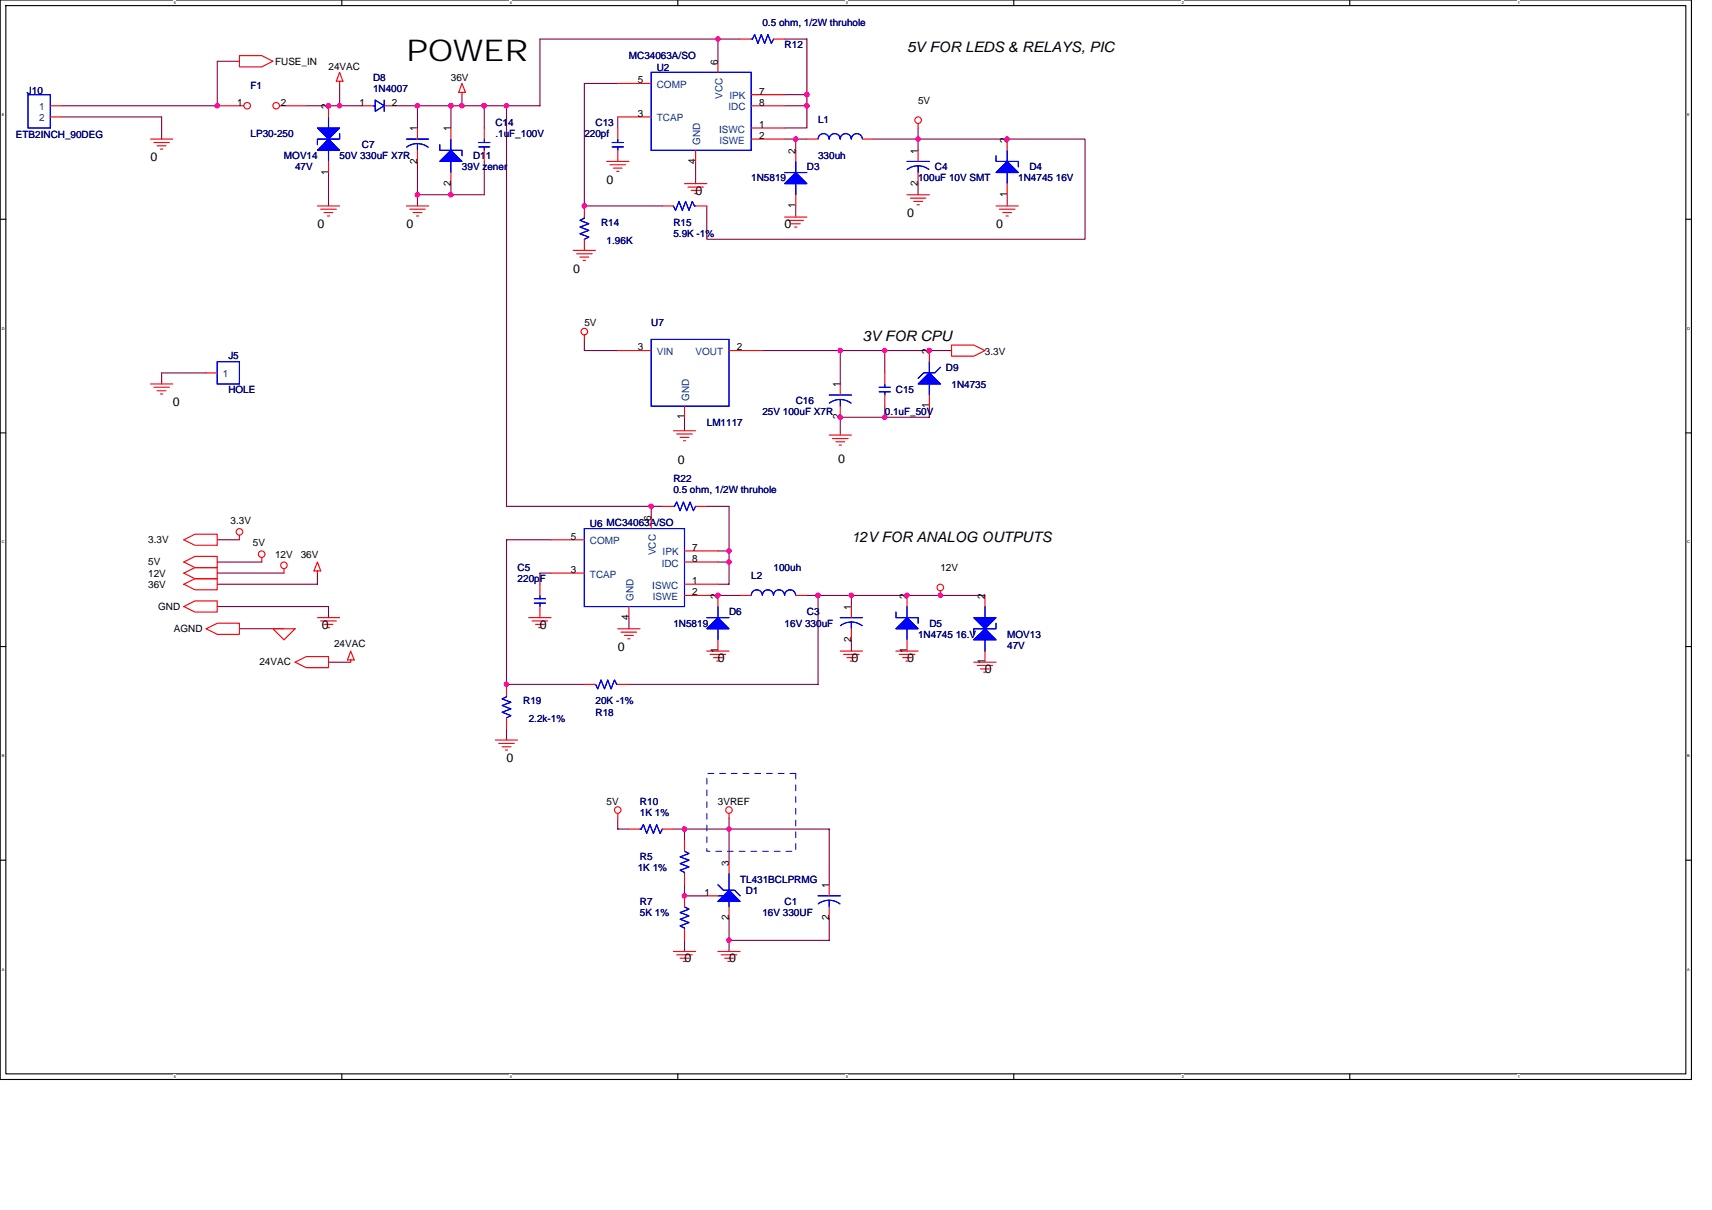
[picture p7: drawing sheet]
<svg xmlns="http://www.w3.org/2000/svg" width="297mm" height="210mm" viewBox="0 0 297 210" stroke-linecap="round" stroke-linejoin="round" font-family="sans-serif">
<path d="M0 0h293.5v187.3h-293.5zM1 1h291.5v185.3h-291.5z" fill="none" stroke="#000" stroke-width=".19"/>
<g fill="#fff">
<path d="M30.2 .1h.3v.8h-.3z"/>
<path d="M30.2 186.4h.3v.8h-.3z"/>
</g>
<path d="M59.3 0v1M59.3 186.3v1" fill="none" stroke="#000" stroke-width=".19"/>
<g fill="#fff">
<path d="M88.5 .1h.3v.8h-.3z"/>
<path d="M88.5 186.4h.3v.8h-.3z"/>
</g>
<path d="M117.6 0v1M117.6 186.3v1" fill="none" stroke="#000" stroke-width=".19"/>
<g fill="#fff">
<path d="M146.7 .1h.4v.8h-.4z"/>
<path d="M146.7 186.4h.4v.8h-.4z"/>
</g>
<path d="M175.9 0v1M175.9 186.3v1" fill="none" stroke="#000" stroke-width=".19"/>
<g fill="#fff">
<path d="M205 .1h.4v.8h-.4z"/>
<path d="M205 186.4h.4v.8h-.4z"/>
</g>
<path d="M234.2 0v1M234.2 186.3v1" fill="none" stroke="#000" stroke-width=".19"/>
<g fill="#fff">
<path d="M263.3 .1h.4v.8h-.4z"/>
<path d="M263.3 186.4h.4v.8h-.4z"/>
<path d="M.3 19.5h.4v.8h-.4z"/>
<path d="M292.8 19.5h.4v.8h-.4z"/>
<path d="M.3 56.6h.5v.7h-.5z"/>
<path d="M292.8 56.6h.4v.7h-.4z"/>
</g>
<path d="M0 38h1M292.5 38h1" fill="none" stroke="#000" stroke-width=".19"/>
<g fill="#fff">
<path d="M.3 93.6h.5v.8h-.5z"/>
<path d="M292.8 93.6h.4v.8h-.4z"/>
</g>
<path d="M0 75.1h1M292.5 75.1h1" fill="none" stroke="#000" stroke-width=".19"/>
<g fill="#fff">
<path d="M.3 130.7h.4v.7h-.4z"/>
<path d="M292.8 130.7h.4v.7h-.4z"/>
</g>
<path d="M0 112.2h1M292.5 112.2h1" fill="none" stroke="#000" stroke-width=".19"/>
<g fill="#fff">
<path d="M.3 167.7h.4v.8h-.4z"/>
<path d="M292.8 167.7h.4v.8h-.4z"/>
</g>
<path d="M0 149.2h1M292.5 149.2h1" fill="none" stroke="#000" stroke-width=".19"/>
<g fill="none" stroke="#800040" stroke-width=".19">
<path d="M41.5 10.6h-3.8v7.8h-27M53.1 18.4h9.7M58.9 14.5v3.9M72.4 18.4v3.8M78.2 18.4v3.8M80.2 16.4v2M84 18.4v3.8M87.9 18.4v69.4h27M107.2 14.5h-5.8v21.2h13.5M124.6 6.8v3.8M128.4 6.8h-34.7v11.6h-25.1M136.1 18.4h3.9"/>
<path d="M136.1 6.8h3.9v11.6M136.1 16.4h3.9M140 18.4v3.8h-3.9M10.7 20.3h17.3v3.8M57 29.9v5.8M72.4 28v7.7M78.2 31.9v1.9M84 28v5.8h-11.6M107.2 20.3v1.9M120.7 28v3.9M136.1 24.1h3.9M138.1 24.1v2"/>
<path d="M138.1 35.7v2M151.6 24.1h36.7v17.4h-65.7v-5.8M159.3 22.2v3.9M159.3 31.9v1.9M174.7 33.8v1.9M101.4 58.9v1.9h5.8M35.8 64.7h-7.8v1.9M118.8 72.4v2.3M132.3 60.8h32.8M145.8 60.8v5.8M153.5 60.8v3.9M153.5 70.5v1.9"/>
<path d="M161.2 70.5v1.9h-15.4v3.1M37.7 93.6h3.8M37.7 99.4h11.6M37.7 97.5h7.7M55.1 99.4v1.9h-17.4M95.6 93.6h-7.7v25.1h13.5M95.6 99.4h-1.9v1.9M113 87.8v2M122.6 87.8h3.9v9.7M124.6 97.5h1.9v3.8h-1.9M124.6 95.6h1.9M37.7 105.2h19.3v1.9"/>
<path d="M41.5 109.1h7.8M57 114.9h3.9M109.1 107.1v2M122.6 103.3h5.8M140 103.3h30.9M141.9 103.3v15.4h-32.8M147.7 103.3v1.9M147.7 111v1.9M87.9 126.4v2M107.2 141.9v1.9h1.9M116.8 143.8h27.1v9.7M118.8 143.8v2"/>
<path d="M118.8 153.5v1.9h3.8M126.5 159.3v3.8h17.4v-3.8M126.5 141.9v7.7M118.8 163.1v2M126.5 163.1v2"/>
</g>
<g fill="#f0f" stroke="#f0f" stroke-width=".19">
<circle cx="141.9" cy="103.3" r=".38"/>
<circle cx="87.9" cy="118.7" r=".38"/>
<circle cx="163.2" cy="103.3" r=".38"/>
<circle cx="124.5" cy="103.3" r=".38"/>
<circle cx="87.9" cy="18.3" r=".38"/>
<circle cx="84" cy="18.3" r=".38"/>
<circle cx="78.2" cy="18.3" r=".38"/>
<circle cx="72.4" cy="18.3" r=".38"/>
<circle cx="78.2" cy="33.8" r=".38"/>
<circle cx="72.4" cy="33.8" r=".38"/>
<circle cx="58.9" cy="18.3" r=".38"/>
<circle cx="57" cy="18.3" r=".38"/>
<circle cx="126.5" cy="95.6" r=".38"/>
<circle cx="113" cy="87.8" r=".38"/>
<circle cx="80.1" cy="18.3" r=".38"/>
<circle cx="37.7" cy="18.3" r=".38"/>
<circle cx="157.4" cy="103.3" r=".38"/>
<circle cx="147.7" cy="103.3" r=".38"/>
<circle cx="126.5" cy="97.5" r=".38"/>
<circle cx="145.8" cy="72.4" r=".38"/>
<circle cx="153.5" cy="72.4" r=".38"/>
<circle cx="153.5" cy="60.8" r=".38"/>
<circle cx="161.2" cy="60.8" r=".38"/>
<circle cx="145.8" cy="60.8" r=".38"/>
<circle cx="140" cy="16.4" r=".38"/>
<circle cx="124.5" cy="6.7" r=".38"/>
<circle cx="101.4" cy="35.7" r=".38"/>
<circle cx="138" cy="24.1" r=".38"/>
<circle cx="159.3" cy="24.1" r=".38"/>
<circle cx="140" cy="18.3" r=".38"/>
<circle cx="174.7" cy="24.1" r=".38"/>
<circle cx="126.5" cy="143.8" r=".38"/>
<circle cx="118.7" cy="155.4" r=".38"/>
<circle cx="126.5" cy="163.1" r=".38"/>
<circle cx="118.7" cy="143.8" r=".38"/>
</g>
<g fill="none" stroke="#f00" stroke-width=".19">
<path d="M41.5 9.7h3.9l1.9 .9-1.9 1h-3.9zM58.9 12.6l.6 1.5h-1.1zM58.9 14.1v.4M80.2 14.5l.5 1.5h-1.1zM80.2 16v.4M26.1 24.1h3.9M26.7 24.7h2.7M27.3 25.3h1.5M27.9 25.9h.3M55.1 35.7h3.8M55.6 36.3h2.8M56.2 36.9h1.6"/>
<path d="M56.8 37.5h.4M70.5 35.7h3.9M71.1 36.3h2.7M71.7 36.9h1.5M72.2 37.5h.4M105.3 28h3.8M105.8 28.6h2.7M106.4 29.2h1.5M107 29.7h.4M118.8 31.9h3.8M119.4 32.4h2.6M119.9 33h1.6"/>
<path d="M120.5 33.6h.4M136.1 37.7h3.9M136.7 38.2h2.7M137.3 38.8h1.6M137.9 39.4h.4M138.1 26.1v1.9M138.1 33.8v1.9M157.4 33.8h3.8M158 34.4h2.7M158.5 34.9h1.6M159.1 35.5h.4M159.3 21.4v.8"/>
<path d="M159.3 26.1v1.9M159.3 29.9v2M172.8 35.7h3.9M173.4 36.3h2.7M174 36.9h1.5M174.6 37.5h.3M99.5 43.4h3.8M100.1 44h2.6M100.6 44.6h1.6M101.2 45.2h.4M101.4 58.1v.8M165.1 59.9h3.8l2 .9-2 1h-3.8z"/>
<path d="M26.1 66.6h3.9M26.7 67.2h2.7M27.3 67.8h1.5M27.9 68.3h.3M116.8 74.7h3.9M117.4 75.3h2.7M118 75.9h1.5M118.6 76.5h.4M143.9 75.5h3.8M144.4 76.1h2.7M145 76.6h1.6M145.6 77.2h.4"/>
<path d="M31.9 99.4l1.9-.9h3.9v1.9h-3.9zM31.9 97.5l1.9-1h3.9v2h-3.9zM31.9 93.6l1.9-.9h3.9v1.9h-3.9zM41.5 92.9v.7M45.4 96.7v.8M49.3 98.7v.7M55.1 97.5l.5 1.5h-1.1zM55.1 99v.4M31.9 101.3l1.9-.9h3.9v1.9h-3.9zM31.9 105.2l1.9-1h3.9v2h-3.9zM35.8 109.1l1.9-1h3.8v1.9h-3.8zM47.3 109.1h3.9l-1.9 1.9z"/>
<path d="M51.2 114.9l1.9-1h3.9v1.9h-3.9zM55.1 107.1h3.8M55.6 107.7h2.8M56.2 108.3h1.6M56.8 108.9h.4M60.9 112.9l.5 1.6h-1.1zM60.9 114.5v.4M91.7 107.1h3.9M92.3 107.7h2.7M92.9 108.3h1.5M93.5 108.9h.4M93.7 101.3v2"/>
<path d="M93.7 105.2v1.9M101.4 118.7h1.9M107.2 109.1h3.8M107.2 118.7h1.9M107.8 109.7h2.7M108.3 110.2h1.6M108.9 110.8h.4M122.6 112.9h3.9M123.2 113.5h2.7M123.8 114.1h1.5M124.4 114.7h.4M128.4 103.3h1.9"/>
<path d="M138.1 103.3h1.9M145.8 112.9h3.8M146.4 113.5h2.7M147 114.1h1.5M147.5 114.7h.4M155.4 112.9h3.9M156 113.5h2.7M156.6 114.1h1.6M157.2 114.7h.4M163.2 102.5v.8M168.9 114.9h3.9M169.5 115.4h2.7"/>
<path d="M170.1 116h1.6M170.7 116.6h.4M86 128.4h3.8M86.5 129h2.7M87.1 129.5h1.5M87.7 130.1h.4M107.2 141.1v.8M126.5 141.1v.8M143.9 153.5v1.9M143.9 157.3v2M116.8 165.1h3.9M117.4 165.6h2.7"/>
<path d="M118 166.2h1.5M118.6 166.8h.4M124.6 165.1h3.8M125.1 165.6h2.7M125.7 166.2h1.6M126.3 166.8h.4"/>
<circle cx="159.3" cy="20.8" r=".57"/>
<circle cx="101.4" cy="57.5" r=".57"/>
<circle cx="41.5" cy="92.3" r=".57"/>
<circle cx="45.4" cy="96.1" r=".57"/>
<circle cx="49.3" cy="98.1" r=".57"/>
<circle cx="163.2" cy="101.9" r=".57"/>
<circle cx="107.2" cy="140.5" r=".57"/>
<circle cx="126.5" cy="140.5" r=".57"/>
</g>
<path d="M122.6 134.2h15.5v13.5h-15.5z" fill="none" stroke="#00f" stroke-width=".17" stroke-dasharray="1 1 1 1 1 1 1 1"/>
<g fill="none" stroke="#00f" stroke-width=".19">
<path d="M136.1 29.9h3.9M138.1 28v1.9M138.1 31.9v1.9M157.4 28h3.8M157.4 29.4a3.1 3.1 0 0 1 3.8 0M159.3 28.8v1.1M92.7 103.9h1.9M92.7 104.6h1.9M93.7 103.3v.6M93.7 104.6v.6M103.3 118.7l.4 .8 .6-1.5 .6 1.5 .5-1.5 .6 1.5 .6-1.5 .4 .7h.2M130.3 103.3a.96 .96 0 0 1 1-1 .96 .96 0 0 1 1 1"/>
<path d="M132.3 103.3a.95 .95 0 0 1 .9-1 .95 .95 0 0 1 1 1 .96 .96 0 0 1 1-1 .96 .96 0 0 1 .9 1M136.1 103.3a.95 .95 0 0 1 1-1 .95 .95 0 0 1 .9 1M141.9 155.4h3.9M142 156.8a3.1 3.1 0 0 1 3.7 0M143.9 156.2v1.1"/>
</g>
<g fill="#00f" stroke="#00f" stroke-width=".19">
<path d="M138.1 29.9l1.9 2h-3.9z" fill-rule="evenodd"/>
<path d="M138.1 29.9l1.9 2h-3.9z" fill-rule="evenodd"/>
</g>
<circle cx="42.9" cy="18.3" r=".57" fill="#fff" stroke="#f00" stroke-width=".19"/>
<path d="M37.7 18.4h4.6" fill="none" stroke="#f00" stroke-width=".19"/>
<circle cx="47.9" cy="18.3" r=".57" fill="#fff" stroke="#f00" stroke-width=".19"/>
<g fill="none" stroke="#f00" stroke-width=".19">
<path d="M8.7 18.4h2M48.5 18.4h4.6M57 18.4v1.9M62.8 18.4h1.9M66.7 18.4h1.9M107.2 14.5h5.8M124.6 10.6v2M128.4 6.8h1.9M130.3 18.4h5.8M130.3 16.4h5.8M134.2 6.8h1.9M8.7 20.3h2"/>
<path d="M57 28v1.9M72.4 22.2v1.9M72.4 26.1v1.9M78.2 22.2v1.9M78.2 29.9v2M84 22.2v1.9M84 26.1v1.9M101.4 35.7v2M107.2 20.3h5.8M107.2 22.2v1.9M107.2 26.1v1.9M114.9 35.7h1.9"/>
<path d="M120.7 26.1v1.9M120.7 35.7h1.9M130.3 22.2h5.8M130.3 24.1h5.8M140 24.1h1.9M149.6 24.1h2M174.7 24.1v2M174.7 31.9v1.9M101.4 41.5v1.9M35.8 64.7h1.9M107.2 60.8h5.8M118.8 70.5v1.9"/>
<path d="M126.5 60.8h5.8M145.8 66.6v1.9M145.8 70.5v1.9M153.5 64.7v1.9M153.5 68.5v2M161.2 60.8v1.9M161.2 68.5v2M95.6 93.6h5.8M95.6 99.4h5.8M113 89.8v1.9M114.9 87.8h1.9M118.8 95.6h5.8"/>
<path d="M118.8 97.5h5.8M120.7 87.8h1.9M87.9 118.7v1.9M109.1 105.2v1.9M118.8 101.3h5.8M118.8 103.3h5.8v1.9M124.6 111v1.9M147.7 105.2v1.9M147.7 109.1v1.9M157.4 103.3v1.9M157.4 111v1.9M170.9 103.3v1.9"/>
<path d="M170.9 112.9v2M87.9 124.5v1.9M109.1 143.8h1.9M114.9 143.8h1.9M118.8 145.8v1.9M118.8 151.6v1.9M118.8 155.4v1.9M122.6 155.4h2M126.5 149.6v2M126.5 157.3v2M118.8 161.2v1.9"/>
</g>
<g fill="#00f" stroke="#00f" stroke-width=".19">
<path d="M168.9 111l2-1.9 1.9 1.9z" fill-rule="evenodd"/>
<path d="M168.9 107.1h3.9l-1.9 2z" fill-rule="evenodd"/>
<path d="M168.9 111l2-1.9 1.9 1.9z" fill-rule="evenodd"/>
<path d="M168.9 107.1h3.9l-1.9 2z" fill-rule="evenodd"/>
<path d="M76.3 28l1.9-1.9 2 1.9z" fill-rule="evenodd"/>
<path d="M76.3 28l1.9-1.9 2 1.9z" fill-rule="evenodd"/>
<path d="M159.3 66.6l1.9-1.9 2 1.9z" fill-rule="evenodd"/>
<path d="M159.3 66.6l1.9-1.9 2 1.9z" fill-rule="evenodd"/>
<path d="M124.6 107.1l1.9 2h-3.9z" fill-rule="evenodd"/>
<path d="M124.6 107.1l1.9 2h-3.9z" fill-rule="evenodd"/>
<path d="M126.5 154.4l1.9 2h-3.8z" fill-rule="evenodd"/>
<path d="M126.5 154.4l1.9 2h-3.8z" fill-rule="evenodd"/>
<path d="M174.7 28l2 1.9h-3.9z" fill-rule="evenodd"/>
<path d="M174.7 28l2 1.9h-3.9z" fill-rule="evenodd"/>
<path d="M157.4 107.1l1.9 2h-3.9z" fill-rule="evenodd"/>
<path d="M157.4 107.1l1.9 2h-3.9z" fill-rule="evenodd"/>
<path d="M57 24.1l1.9 2h-3.8z" fill-rule="evenodd"/>
<path d="M55.1 22.2h3.8l-1.9 1.9z" fill-rule="evenodd"/>
<path d="M57 24.1l1.9 2h-3.8z" fill-rule="evenodd"/>
<path d="M55.1 22.2h3.8l-1.9 1.9z" fill-rule="evenodd"/>
</g>
<g fill="none" stroke="#00f" stroke-width=".19">
<path d="M4.9 16.4h3.8v5.8h-3.8zM64.7 18.4h.4M65.1 17.4l1.6 1-1.6 .9zM66.7 17.4v1.9M113 12.6h17.3v13.5h-17.3zM130.3 6.8h.3l.3-.8 .6 1.5 .6-1.5 .6 1.5 .5-1.5 .6 1.5 .4-.7M57 20.3v7.7M58.9 23.2v.9h-3.8v1M70.5 24.1h3.9M70.5 25.5a3.1 3.1 0 0 1 3.8 0M72.4 24.9v1.2M76.3 25.1v1h3.9v.9"/>
<path d="M78.2 24.1v2M78.2 28v1.9M83.1 24.7h1.9M83.1 25.5h1.9M84 24.1v.6M84 25.5v.6M101.4 37.7v.1l-.8 .4 1.6 .6-1.6 .6 1.6 .6-1.6 .6 1.6 .5-.8 .4M106.2 24.7h2M106.2 25.5h2M107.2 24.1v.6M107.2 25.5v.6M116.8 35.7l.4 .8 .6-1.6 .6 1.6 .6-1.6 .5 1.6 .6-1.6 .4 .8h.2"/>
<path d="M141.9 24.1a.95 .95 0 0 1 1-.9 .95 .95 0 0 1 .9 .9M143.9 24.1a.95 .95 0 0 1 .9-.9 .95 .95 0 0 1 1 .9 .96 .96 0 0 1 .9-.9 .96 .96 0 0 1 1 .9M147.7 24.1a.95 .95 0 0 1 1-.9 .95 .95 0 0 1 .9 .9M172.8 27v1h3.9v1M174.7 26.1v1.9M174.7 29.9v2M113 58.9h13.5v11.6h-13.5zM37.7 62.7h3.8v3.9h-3.8zM143.9 68.5h3.8M143.9 69.9a3.1 3.1 0 0 1 3.8 0M145.8 69.3v1.2M152.5 68h2"/>
<path d="M152.5 67.2h2M153.5 66.6v.6M153.5 68v.5M161.2 62.7v2M161.2 66.6v1.9M163.2 63.7l-1 1h-1.9l-1 .9M101.4 91.7h17.4v13.5h-17.4zM116.8 87.8h.2l.4-.7 .6 1.5 .6-1.5 .5 1.5 .6-1.5 .6 1.5 .4-.8M122.6 107.1h3.9M124.6 105.2v1.9M124.6 109.1v1.9M145.8 107.1h3.8"/>
<path d="M145.8 108.5a3.1 3.1 0 0 1 3.8 0M147.7 107.9v1.2M155.4 106.2v.9h3.9v1M157.4 105.2v1.9M157.4 109.1v1.9M170.9 105.2v7.7M172.8 108.1v1h-3.9v.9M87.9 120.6v.3l-.8 .3 1.5 .6-1.5 .6 1.5 .6-1.5 .5 1.5 .6-.7 .4M111 143.8h.2l.4-.8 .6 1.6 .6-1.6 .6 1.6 .5-1.6 .6 1.6 .4-.8M118.8 147.7l.7 .4-1.5 .6 1.5 .5-1.5 .6 1.5 .6-1.5 .6 .8 .3v.3M118.8 157.3l.7 .4-1.5 .6 1.5 .6-1.5 .6 1.5 .5-1.5 .6 .8 .4v.2M124.6 153.5l.9 .9h2l.9 1"/>
<path d="M124.6 155.4h.9M126.5 151.6v2.8M126.5 156.4v.9"/>
</g>
<g fill="#f0f" stroke="#f0f" stroke-width=".19">
<circle cx="141.9" cy="103.3" r=".38"/>
<circle cx="87.9" cy="118.7" r=".38"/>
<circle cx="163.2" cy="103.3" r=".38"/>
<circle cx="124.5" cy="103.3" r=".38"/>
<circle cx="87.9" cy="18.3" r=".38"/>
<circle cx="84" cy="18.3" r=".38"/>
<circle cx="78.2" cy="18.3" r=".38"/>
<circle cx="72.4" cy="18.3" r=".38"/>
<circle cx="78.2" cy="33.8" r=".38"/>
<circle cx="72.4" cy="33.8" r=".38"/>
<circle cx="58.9" cy="18.3" r=".38"/>
<circle cx="57" cy="18.3" r=".38"/>
<circle cx="126.5" cy="95.6" r=".38"/>
<circle cx="113" cy="87.8" r=".38"/>
<circle cx="80.1" cy="18.3" r=".38"/>
<circle cx="37.7" cy="18.3" r=".38"/>
<circle cx="157.4" cy="103.3" r=".38"/>
<circle cx="147.7" cy="103.3" r=".38"/>
<circle cx="126.5" cy="97.5" r=".38"/>
<circle cx="145.8" cy="72.4" r=".38"/>
<circle cx="153.5" cy="72.4" r=".38"/>
<circle cx="153.5" cy="60.8" r=".38"/>
<circle cx="161.2" cy="60.8" r=".38"/>
<circle cx="145.8" cy="60.8" r=".38"/>
<circle cx="140" cy="16.4" r=".38"/>
<circle cx="124.5" cy="6.7" r=".38"/>
<circle cx="101.4" cy="35.7" r=".38"/>
<circle cx="138" cy="24.1" r=".38"/>
<circle cx="159.3" cy="24.1" r=".38"/>
<circle cx="140" cy="18.3" r=".38"/>
<circle cx="174.7" cy="24.1" r=".38"/>
<circle cx="126.5" cy="143.8" r=".38"/>
<circle cx="118.7" cy="155.4" r=".38"/>
<circle cx="126.5" cy="163.1" r=".38"/>
<circle cx="118.7" cy="143.8" r=".38"/>
</g>
<text font-size="5.2" x="70.5" y="10.6">POWER</text>
<g font-size="2.5">
<text x="157.4" y="9">5V FOR LEDS &amp; RELAYS, PIC</text>
<text x="149.6" y="59.2">3V FOR CPU</text>
<text x="147.7" y="94">12V FOR ANALOG OUTPUTS</text>
</g>
<g font-size="2.1">
<text x="26.1" y="28">0</text>
<text x="105.3" y="31.8">0</text>
<text x="120.7" y="33.8">0</text>
<text x="55.1" y="39.6">0</text>
<text x="70.5" y="39.6">0</text>
<text x="136.1" y="39.6">0</text>
<text x="157.4" y="37.6">0</text>
<text x="172.8" y="39.6">0</text>
<text x="99.5" y="47.3">0</text>
<text x="30" y="70.4">0</text>
<text x="117.6" y="80.5">0</text>
<text x="145.4" y="80.3">0</text>
<text x="55.8" y="109.1">0</text>
<text x="93.7" y="109.1">0</text>
<text x="107.2" y="112.9">0</text>
<text x="124.6" y="114.9">0</text>
<text x="147.7" y="114.9">0</text>
<text x="157.4" y="114.9">0</text>
<text x="170.9" y="116.8">0</text>
<text x="87.9" y="132.2">0</text>
<text x="118.8" y="167">0</text>
<text x="126.5" y="167">0</text>
</g>
<g font-size="1.7" fill="#000080">
<text x="132.3" y="4.4">0.5 ohm, 1/2W thruhole</text>
<text x="109.1" y="10.2">MC34063A/SO</text>
<text x="136.1" y="8.3">R12</text>
<text x="4.7" y="16.2">J10</text>
<text x="43.5" y="15.5">F1</text>
<text x="64.7" y="14.1">D8</text>
<text x="64.7" y="16">1N4007</text>
<text x="113.9" y="12.4">U2</text>
<text x="2.7" y="23.9">ETB2INCH_90DEG</text>
<text x="43.5" y="23.7">LP30-250</text>
<text x="86" y="21.8">C14</text>
<text x="86" y="23.7">.1uF_100V</text>
<text x="101.4" y="23.7">220pf</text>
<text x="103.3" y="21.8">C13</text>
<text x="141.9" y="21.3">L1</text>
<text x="49.3" y="27.6">MOV14</text>
<text x="51.2" y="29.5">47V</text>
<text x="58.9" y="27.6">50V 330uF X7R</text>
<text x="62.8" y="25.7">C7</text>
<text x="80.2" y="29.5">39V zener</text>
<text x="82.1" y="27.6">D11</text>
<text x="140" y="29.5">D3</text>
<text x="141.9" y="27.6">330uh</text>
<text x="162.2" y="29.5">C4</text>
<text x="178.6" y="29.5">D4</text>
<text x="130.3" y="31.5">1N5819</text>
<text x="159.3" y="31.5">100uF 10V SMT</text>
<text x="176.7" y="31.5">1N4745 16V</text>
<text x="104.3" y="39.2">R14</text>
<text x="116.8" y="39.2">R15</text>
<text x="116.8" y="41.1">5.9K -1%</text>
<text x="105.3" y="42.3">1.96K</text>
<text x="113" y="56.6">U7</text>
<text x="39.6" y="62.4">J5</text>
<text x="164.1" y="64.3">D9</text>
<text x="39.6" y="68.2">HOLE</text>
<text x="138.1" y="70.1">C16</text>
<text x="155.4" y="68.2">C15</text>
<text x="165.1" y="67.4">1N4735</text>
<text x="122.6" y="73.9">LM1117</text>
<text x="132.3" y="72">25V 100uF X7R</text>
<text x="153.5" y="72">0.1uF_50V</text>
<text x="116.8" y="83.6">R22</text>
<text x="116.8" y="85.5">0.5 ohm, 1/2W thruhole</text>
<text x="102.4" y="91.5">U6 MC34063A/SO</text>
<text x="89.8" y="99">C5</text>
<text x="89.8" y="101">220pF</text>
<text x="130.3" y="100.4">L2</text>
<text x="134.2" y="99">100uh</text>
<text x="126.5" y="106.8">D6</text>
<text x="140" y="106.8">C3</text>
<text x="116.8" y="108.7">1N5819</text>
<text x="136.1" y="108.7">16V 330uF</text>
<text x="159.3" y="110.6">1N4745 16.V</text>
<text x="161.2" y="108.7">D5</text>
<text x="174.7" y="110.6">MOV13</text>
<text x="174.7" y="112.5">47V</text>
<text x="90.8" y="122.2">R19</text>
<text x="91.7" y="125.3">2.2k-1%</text>
<text x="103.3" y="124.1">R18</text>
<text x="103.3" y="122.2">20K -1%</text>
<text x="111" y="139.6">R10</text>
<text x="111" y="141.5">1K 1%</text>
<text x="111" y="149.2">R5</text>
<text x="110.7" y="151.2">1K 1%</text>
<text x="128.4" y="153.1">TL431BCLPRMG</text>
<text x="129.4" y="155">D1</text>
<text x="111" y="157">R7</text>
<text x="111" y="158.9">5K 1%</text>
<text x="132.3" y="158.9">16V 330UF</text>
<text x="136.1" y="157">C1</text>
</g>
<g font-size="1.7">
<text x="47.7" y="11.2">FUSE_IN</text>
<text x="124.5" y="11.2" transform="rotate(-90 124.5 11.2)">6</text>
<text x="57" y="12.2">24VAC</text>
<text x="78.2" y="14.1">36V</text>
<text x="110.7" y="14.5">5</text>
<text x="131.7" y="16.4">7</text>
<text x="159.3" y="18">5V</text>
<text x="41.1" y="18.3">1</text>
<text x="48.7" y="18.3">2</text>
<text x="57" y="18.9" transform="rotate(-90 57 18.9)">2</text>
<text x="62.4" y="18.3">1</text>
<text x="68" y="18.3">2</text>
<text x="72.4" y="22.8" transform="rotate(-90 72.4 22.8)">1</text>
<text x="78.2" y="22.8" transform="rotate(-90 78.2 22.8)">1</text>
<text x="110.7" y="20.3">3</text>
<text x="131.7" y="22.2">1</text>
<text x="131.7" y="18.3">8</text>
<text x="72.4" y="28.4" transform="rotate(-90 72.4 28.4)">2</text>
<text x="120.7" y="28.4" transform="rotate(-90 120.7 28.4)">4</text>
<text x="131.7" y="24.1">2</text>
<text x="138" y="26.6" transform="rotate(-90 138 26.6)">2</text>
<text x="159.3" y="26.6" transform="rotate(-90 159.3 26.6)">1</text>
<text x="174.7" y="24.7" transform="rotate(-90 174.7 24.7)">2</text>
<text x="57" y="30.3" transform="rotate(-90 57 30.3)">1</text>
<text x="78.2" y="32.2" transform="rotate(-90 78.2 32.2)">2</text>
<text x="159.3" y="32.2" transform="rotate(-90 159.3 32.2)">2</text>
<text x="174.7" y="34.2" transform="rotate(-90 174.7 34.2)">1</text>
<text x="138" y="36.1" transform="rotate(-90 138 36.1)">1</text>
<text x="101.4" y="56.6">5V</text>
<text x="110.7" y="60.8">3</text>
<text x="127.8" y="60.8">2</text>
<text x="161.2" y="61.4" transform="rotate(-90 161.2 61.4)">2</text>
<text x="170.9" y="61.6">3.3V</text>
<text x="145.8" y="67.2" transform="rotate(-90 145.8 67.2)">1</text>
<text x="161.2" y="70.8" transform="rotate(-90 161.2 70.8)">1</text>
<text x="118.7" y="72.8" transform="rotate(-90 118.7 72.8)">1</text>
<text x="145.8" y="72.8" transform="rotate(-90 145.8 72.8)">2</text>
<text x="25.7" y="94.2">3.3V</text>
<text x="40" y="90.9">3.3V</text>
<text x="43.9" y="94.8">5V</text>
<text x="99.1" y="93.6">5</text>
<text x="113" y="90.3" transform="rotate(-90 113 90.3)">6</text>
<text x="120.1" y="95.5">7</text>
<text x="25.7" y="101.9">36V</text>
<text x="25.7" y="100">12V</text>
<text x="25.7" y="98.1">5V</text>
<text x="47.7" y="96.7">12V</text>
<text x="52.2" y="96.7">36V</text>
<text x="99.1" y="99.4">3</text>
<text x="120.1" y="101.3">1</text>
<text x="120.1" y="97.5">8</text>
<text x="163.2" y="99">12V</text>
<text x="27.4" y="105.8">GND</text>
<text x="109.1" y="107.5" transform="rotate(-90 109.1 107.5)">4</text>
<text x="120.1" y="103.3">2</text>
<text x="124.5" y="103.9" transform="rotate(-90 124.5 103.9)">2</text>
<text x="147.7" y="105.8" transform="rotate(-90 147.7 105.8)">1</text>
<text x="157.3" y="103.9" transform="rotate(-90 157.3 103.9)">2</text>
<text x="170.9" y="103.9" transform="rotate(-90 170.9 103.9)">2</text>
<text x="30.2" y="109.7">AGND</text>
<text x="58" y="112.2">24VAC</text>
<text x="124.5" y="113.3" transform="rotate(-90 124.5 113.3)">1</text>
<text x="147.7" y="111.4" transform="rotate(-90 147.7 111.4)">2</text>
<text x="157.3" y="113.3" transform="rotate(-90 157.3 113.3)">1</text>
<text x="45" y="115.4">24VAC</text>
<text x="170.9" y="115.3" transform="rotate(-90 170.9 115.3)">1</text>
<text x="105.3" y="139.6">5V</text>
<text x="124.6" y="139.6">3VREF</text>
<text x="122.2" y="155.4">1</text>
<text x="126.5" y="150.2" transform="rotate(-90 126.5 150.2)">3</text>
<text x="143.8" y="154.1" transform="rotate(-90 143.8 154.1)">1</text>
<text x="126.5" y="159.6" transform="rotate(-90 126.5 159.6)">2</text>
<text x="143.8" y="159.6" transform="rotate(-90 143.8 159.6)">2</text>
</g>
<g font-size="1.7" fill="#004080">
<text x="114" y="15.3">COMP</text>
<text x="125.4" y="17.2" transform="rotate(-90 125.4 17.2)">VCC</text>
<text x="126.6" y="17.2">IPK</text>
<text x="6.8" y="19.1">1</text>
<text x="6.8" y="21.1">2</text>
<text x="114" y="21.1">TCAP</text>
<text x="124.8" y="23">ISWC</text>
<text x="126.4" y="19.1">IDC</text>
<text x="121.5" y="25.1" transform="rotate(-90 121.5 25.1)">GND</text>
<text x="124.8" y="24.9">ISWE</text>
<text x="38.7" y="65.5">1</text>
<text x="114" y="61.6">VIN</text>
<text x="120.7" y="61.6">VOUT</text>
<text x="119.6" y="69.5" transform="rotate(-90 119.6 69.5)">GND</text>
<text x="102.4" y="94.4">COMP</text>
<text x="102.4" y="100.2">TCAP</text>
<text x="113.8" y="96.3" transform="rotate(-90 113.8 96.3)">VCC</text>
<text x="114.8" y="98.3">IDC</text>
<text x="115" y="96.4">IPK</text>
<text x="109.9" y="104.2" transform="rotate(-90 109.9 104.2)">GND</text>
<text x="113.2" y="102.1">ISWC</text>
<text x="113.3" y="104.1">ISWE</text>
</g>
<g font-size=".7">
<text x="30.2" y=".7">5</text>
<text x="88.5" y=".7">4</text>
<text x="146.7" y=".7">3</text>
<text x="205" y=".7">2</text>
<text x="263.3" y=".7">1</text>
<text x=".3" y="20.1">E</text>
<text x="292.8" y="20.1">E</text>
<text x=".3" y="57.2">D</text>
<text x="292.8" y="57.2">D</text>
<text x=".3" y="94.2">C</text>
<text x="292.8" y="94.2">C</text>
<text x=".3" y="131.3">B</text>
<text x="292.8" y="131.3">B</text>
<text x=".3" y="168.4">A</text>
<text x="292.8" y="168.4">A</text>
<text x="30.2" y="187">5</text>
<text x="88.5" y="187">4</text>
<text x="146.7" y="187">3</text>
<text x="205" y="187">2</text>
<text x="263.3" y="187">1</text>
</g>
</svg>
